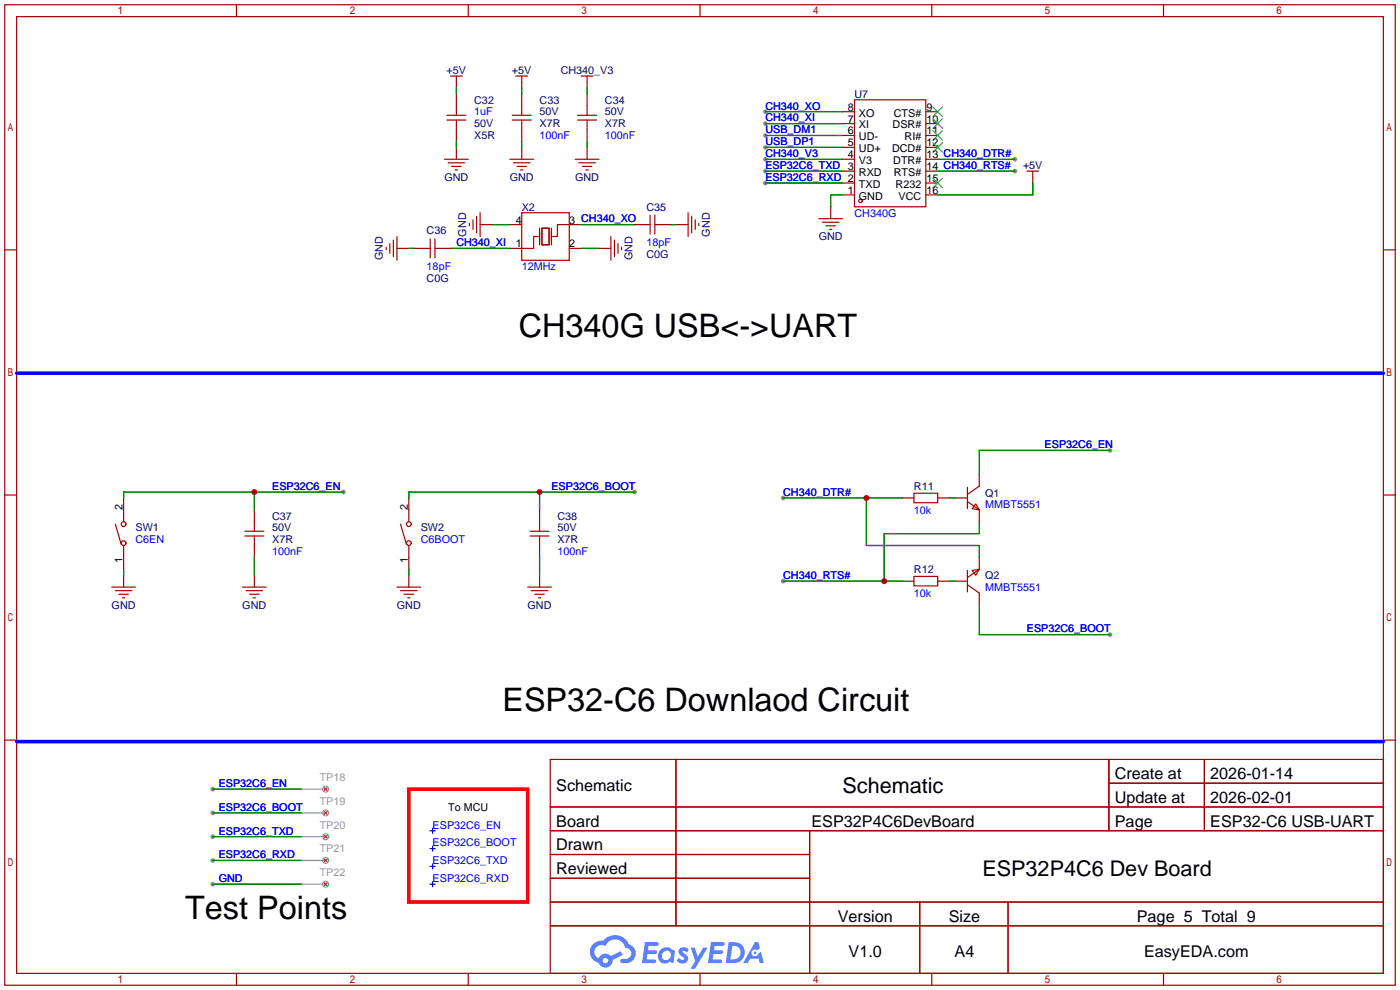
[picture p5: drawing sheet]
<svg xmlns="http://www.w3.org/2000/svg" width="299mm" height="212mm" viewBox="0 0 299 212" stroke-linecap="round" stroke-linejoin="round" font-family="sans-serif">
<g fill="#999">
<circle cx="163.6" cy="36.6" r=".51"/>
<circle cx="163.6" cy="39.1" r=".51"/>
<circle cx="163.6" cy="31.5" r=".51"/>
<circle cx="163.6" cy="29" r=".51"/>
<circle cx="163.6" cy="26.4" r=".51"/>
<circle cx="163.6" cy="23.9" r=".51"/>
<circle cx="163.6" cy="34" r=".51"/>
<circle cx="216.9" cy="34" r=".51"/>
<circle cx="216.9" cy="36.6" r=".51"/>
<circle cx="167.4" cy="106.4" r=".51"/>
<circle cx="167.4" cy="124.2" r=".51"/>
<circle cx="237.2" cy="96.3" r=".51"/>
<circle cx="237.2" cy="135.6" r=".51"/>
<circle cx="45.5" cy="168.7" r=".51"/>
<circle cx="45.5" cy="173.7" r=".51"/>
<circle cx="45.5" cy="189" r=".51"/>
<circle cx="73.4" cy="105.2" r=".51"/>
<circle cx="135.6" cy="105.2" r=".51"/>
<circle cx="45.5" cy="178.8" r=".51"/>
<circle cx="45.5" cy="183.9" r=".51"/>
</g>
<g fill="none" stroke="#a10000" stroke-width=".25">
<path d="M1 1h297.2v209.6h-297.2zM3.6 3.6h292.1v204.4h-292.1zM50.5 1v2.6M100.1 1v2.6M149.6 1v2.6M199.1 1v2.6M248.7 1v2.6M1 53.4h2.6M295.7 53.4h2.5M1 105.8h2.6M295.7 105.8h2.5M1 158.2h2.6"/>
<path d="M295.7 158.2h2.5M117.6 162.3h178.1v45.7h-178.1zM117.6 172.5h178.1M117.6 177.5h178.1M144.5 162.3v35.6M173 177.5v30.5M237 162.3v15.2M237 167.4h58.7M257.4 162.3v15.2M117.6 182.6h55.4M117.6 192.8h178.1M117.6 187.7h55.4"/>
<path d="M117.6 197.9h178.1M196.6 192.8v15.2M215.4 192.8v15.2M50.5 208v2.6M100.1 208v2.6M149.6 208v2.6M199.1 208v2.6M248.7 208v2.6"/>
</g>
<g fill="#5487ff">
<path d="M145.3 202.7a1.3 1.3 0 0 1 1.9 .3l-.4 .6a.54 .54 0 0 0-.9-.2l.1 .2a1.34 1.34 0 0 1 .9 1.8 1.47 1.47 0 0 1-2.3-.1l.5-.6 .8 .5a.31 .31 0 0 0 .4-.3 .31 .31 0 0 0-.3-.4 1.12 1.12 0 0 1-.7-1.8z"/>
<path d="M147.6 202.5h.9l.6 2 1.2-2h.9l-2.7 4.6h-.9l1-1.7z"/>
<path d="M137.8 201.4h1.7a1.31 1.31 0 0 1 1.2 .2 .4 .4 0 0 1-.3 .5l-1.8 .1-.1 .9h1.6a.4 .4 0 0 1 .4 .4 .4 .4 0 0 1-.5 .4h-1.6l-.2 1.2h1.4a.46 .46 0 0 1 .5 0 .46 .46 0 0 1 .1 .5l-.4 .2h-2.6z"/>
<path d="M151.9 201.4h1.7a1.32 1.32 0 0 1 1.2 .2 .39 .39 0 0 1-.3 .5l-1.8 .1-.1 .9h1.6a.4 .4 0 0 1 .4 .4 .4 .4 0 0 1-.4 .4h-1.7l-.2 1.2h1.4a.46 .46 0 0 1 .5 0 .46 .46 0 0 1 .1 .5l-.4 .2h-2.6z"/>
<path d="M161.3 201.4h.8l.3 1.3-.6 .4a.75 .75 0 0 0-1.1 .3 .75 .75 0 0 0 .5 1 .75 .75 0 0 0 .9-.7l.5-.2 .6 2.3h-.8l-.3-.9h-1.8l-.5 .9h-1z"/>
<path d="M155.7 201.4l-.6 4.4h1.5a2.27 2.27 0 0 0 2.6-2.2 2.27 2.27 0 0 0-2.7-2.2zM156.5 202.1a1.5 1.5 0 0 1 1.8 1.6 1.5 1.5 0 0 1-1.9 1.4h-.3z"/>
<path d="M141.2 203a1.6 1.6 0 0 0-.3 2.3 1.6 1.6 0 0 0 2.3 .2l.7 .3 .3-2.4-.1-.3-.5-.1a1.58 1.58 0 0 0-2.4 0zM141.8 203.5a.98 .98 0 0 1 1.6 .4 .98 .98 0 0 1-1.1 1.3 .94 .94 0 0 1-.9-.7 .94 .94 0 0 1 .4-1z"/>
<path d="M126.8 201.8a2.37 2.37 0 0 0 1.1 4 1.54 1.54 0 0 0 1.8 1 1.54 1.54 0 0 0 1.2-1.6l2.2-1.1-.5-.8-2 1a1.57 1.57 0 0 0-2.7 .5 1.5 1.5 0 0 1-.7-2.1 1.5 1.5 0 0 1 2.2-.5 2.23 2.23 0 0 1 2.3-1.4 2.23 2.23 0 0 1 2 1.8 1.16 1.16 0 0 1 1.2 1.1 1.16 1.16 0 0 1-1.1 1.2h-.7a.47 .47 0 0 0-.5 .4 .47 .47 0 0 0 .4 .5 2.17 2.17 0 0 0 2.5-.9 2.17 2.17 0 0 0-.3-2.7l-.8-.4a3.2 3.2 0 0 0-5.5-.7l-1.1 .1zM128.8 205.3a.6 .6 0 0 1 1.2 0 .6 .6 0 0 1-1.2 0z"/>
<circle cx="161.4" cy="203.6" r=".28"/>
</g>
<g fill="none" stroke="#a10000" stroke-width=".25">
<path d="M96.3 16.3h2.5M97.5 16.3v2.5M110.2 16.3h2.6M111.5 16.3v2.5M124.2 16.3h2.5M125.5 16.3v2.5M95 34h5.1M95.5 24.6h4.1M95.5 25.7h4.1M95.8 34.8h3.5M96.5 35.6h2.1M97.3 36.3h.5"/>
<path d="M97.5 20.1v4.5M97.5 25.7v4.5M97.5 31.5v2.5M109 34h5M109.5 24.6h4M109.5 25.7h4M109.7 34.8h3.6M110.5 35.6h2M111.3 36.3h.5M111.5 20.1v4.5M111.5 25.7v4.5M111.5 31.5v2.5"/>
<path d="M122.9 34h5.1M123.4 24.6h4.1M123.4 25.7h4.1M123.7 34.8h3.6M124.5 35.6h2M125.2 36.3h.5M125.5 20.1v4.5M125.5 25.7v4.5M125.5 31.5v2.5M180.1 39.1h2.5M180.1 36.6h2.5M180.1 34h2.5"/>
<path d="M180.1 31.5h2.5M180.1 29h2.5M180.1 26.4h2.5M180.1 23.9h2.5M182.6 21.3h15.3v22.9h-15.3zM197.9 39.1h2.5M197.9 36.6h2.5M197.9 34h2.5M197.9 31.5h2.5M197.9 29h2.5M197.9 26.4h2.5M197.9 23.9h2.5"/>
<path d="M219.5 36.6h2.5M220.7 36.6v2.5M82.5 52.8v.5M83.3 52.1v2M84.1 51.3v3.6M84.8 53.1h2.6M84.8 50.5v5.1M88.6 53.1h3.3M91.9 51.1v4M93 53.1h3.3M93 51.1v4M100.3 47.8v.5"/>
<path d="M101.1 47v2M101.9 46.2v3.6M102.6 48h2.6M102.6 45.5v5M109 48h2.5M111.5 45.5h10.2v10.1h-10.2zM115.1 50.5h-1.1v2.6h-5M115.3 48.8v3.5M115.8 48.8h1.5v3.5h-1.5zM117.9 48.8v3.5M121.7 53.1h2.5M124.2 48h-5.1v2.5h-1"/>
<path d="M128 53.1h2.6M130.6 50.5v5.1M131.3 51.3v3.6M132.1 52.1v2M132.8 52.8v.5M135.6 48h3.3M138.9 46v4M140 48h3.3M140 46v4M144.5 48h2.6M147.1 45.5v5M147.8 46.2v3.6"/>
<path d="M148.6 47v2M149.4 47.8v.5M175 46.7h5.1M175.8 47.5h3.5M176.5 48.3h2.1M177.3 49h.5M177.5 44.2v2.5M180.1 41.7h2.5M197.9 41.7h2.5M24.6 112l1.3 4.3M26.4 106.4v5.1M26.4 116.6v5.1"/>
<path d="M52.3 113.5h4.1M52.3 114.6h4.1M54.4 109v4.5M54.4 114.6v4.5M85.6 112l1.3 4.3M87.4 106.4v5.1M87.4 116.6v5.1M113.3 113.5h4M113.3 114.6h4M115.3 109v4.5M115.3 114.6v4.5M192.8 106.4h2.5"/>
<path d="M195.3 105.4h5.1v2h-5.1zM200.4 106.4h2.5M204.2 106.4h2.6M206.8 107.2l2.5 1.8M206.8 104.1v4.6M208.5 107.7l.8 1.3-1.5-.3zM209.3 101.3v2.6l-2.5 1.8M209.3 109v2.5M209.3 119.1v2.6M23.9 125.5h5.1M24.6 126.2h3.6M25.4 127h2"/>
<path d="M26.2 127.8h.5M26.4 122.9v2.6M51.8 125.5h5.1M52.6 126.2h3.5M53.3 127h2.1M54.1 127.8h.5M54.4 122.9v2.6M84.8 125.5h5.1M85.6 126.2h3.6M86.4 127h2M87.1 127.8h.5M87.4 122.9v2.6"/>
<path d="M112.8 125.5h5.1M113.5 126.2h3.6M114.3 127h2M115.1 127.8h.5M115.3 122.9v2.6M192.8 124.2h2.5M195.3 123.2h5.1v2h-5.1zM200.4 124.2h2.5M204.2 124.2h2.6M206.8 125l2.5 1.7v2.6M206.8 121.9v4.6M207.8 121.9l1.5-.2-.8 1.2z"/>
<path d="M209.3 121.7l-2.5 1.7"/>
<circle cx="183.9" cy="42.9" r=".38"/>
<circle cx="26.4" cy="112" r=".51"/>
<circle cx="26.4" cy="116.1" r=".51"/>
<circle cx="87.4" cy="112" r=".51"/>
<circle cx="87.4" cy="116.1" r=".51"/>
</g>
<path d="M199.4 22.9l2 2M199.4 25.4l2 2M199.4 27.9l2 2.1M199.4 30.5l2 2M199.4 38.1l2 2M201.4 22.9l-2 2M201.4 25.4l-2 2M201.4 27.9l-2 2.1M201.4 30.5l-2 2M201.4 38.1l-2 2" fill="none" stroke="#3c3" stroke-width=".25"/>
<g fill="none" stroke="#008700" stroke-width=".25">
<path d="M97.5 18.8v1.3M111.5 18.8v1.3M125.5 18.8v1.3M97.5 30.2v1.3M111.5 30.2v1.3M125.5 30.2v1.3M163.6 36.6h16.5M163.6 39.1h16.5M163.6 31.5h16.5M163.6 29h16.5M163.6 26.4h16.5M163.6 23.9h16.5"/>
<path d="M163.6 34h16.5M200.4 36.6h16.5M200.4 34h16.5M220.7 39.1v2.6h-20.3M87.4 53.1h1.2M96.3 53.1h12.7M105.2 48h3.8M124.2 48h11.4M124.2 53.1h3.8M143.3 48h1.2M180.1 41.7h-2.6v2.5M237.2 96.3h-27.9v5"/>
<path d="M54.4 105.2v3.8M54.4 119.1v3.8M73.4 105.2h-47v1.2M115.3 105.2v3.8M115.3 119.1v3.8M135.6 105.2h-48.2v1.2M167.4 106.4h25.4M185.2 106.4v10.2h24.1v2.5M202.9 106.4h1.3M209.3 111.5v2.5h-20.3v10.2M26.4 121.7v1.2M87.4 121.7v1.2"/>
<path d="M167.4 124.2h25.4M202.9 124.2h1.3M209.3 129.3v6.3h27.9M45.5 168.7h19M45.5 173.7h19M45.5 178.8h19M45.5 189h19M45.5 183.9h19"/>
</g>
<path d="M3.6 79.8h292.1M3.6 158.5h292.1" fill="none" stroke="#00f" stroke-width=".76"/>
<path d="M87.4 168.7h25.4v24.1h-25.4z" fill="none" stroke="#f00" stroke-width=".76"/>
<path d="M91.9 177.5h1.1M92.5 177v1.1M91.9 181.4h1.1M91.9 185.2h1.1M91.9 189h1.1M92.5 180.8v1.1M92.5 184.7v1M92.5 188.5v1" fill="none" stroke="#00f" stroke-width=".25"/>
<g fill="none" stroke="#999" stroke-width=".25">
<path d="M64.5 173.7h5.1M64.5 178.8h5.1M64.5 168.7h5.1M64.5 189h5.1M64.5 183.9h5.1"/>
<circle cx="69.6" cy="168.7" r=".63"/>
<circle cx="69.6" cy="178.8" r=".63"/>
<circle cx="69.6" cy="173.7" r=".63"/>
<circle cx="69.6" cy="183.9" r=".63"/>
<circle cx="69.6" cy="189" r=".63"/>
</g>
<path d="M69.1 173.3l.9 .9M69.1 178.4l.9 .9M69.1 168.2l.9 .9M70 173.3l-.9 .9M70 178.4l-.9 .9M70 168.2l-.9 .9M69.1 188.5l.9 .9M69.1 183.4l.9 .9M70 188.5l-.9 .9M70 183.4l-.9 .9" fill="none" stroke="#f00" stroke-width=".21"/>
<g fill="#c00">
<circle cx="185.2" cy="106.4" r=".63"/>
<circle cx="189" cy="124.2" r=".63"/>
<circle cx="54.4" cy="105.2" r=".63"/>
<circle cx="115.3" cy="105.2" r=".63"/>
</g>
<g font-size="6.9">
<text x="110.9" y="72">CH340G USB&lt;-&gt;UART</text>
<text x="107.4" y="152">ESP32-C6 Downlaod Circuit</text>
<text x="39.6" y="196.5">Test Points</text>
</g>
<g font-size="4.6">
<text x="180.1" y="169.4">Schematic</text>
<text x="210" y="187.2">ESP32P4C6 Dev Board</text>
</g>
<g font-size="3.5">
<text x="238.3" y="166.5">Create at</text>
<text x="258.7" y="166.5">2026-01-14</text>
<text x="118.9" y="169.1">Schematic</text>
<text x="238.3" y="171.6">Update at</text>
<text x="258.7" y="171.6">2026-02-01</text>
<text x="118.9" y="176.7">Board</text>
<text x="173.4" y="176.7">ESP32P4C6DevBoard</text>
<text x="238.3" y="176.7">Page</text>
<text x="258.7" y="176.7">ESP32-C6 USB-UART</text>
<text x="118.9" y="181.8">Drawn</text>
<text x="118.9" y="186.8">Reviewed</text>
<text x="179.1" y="197">Version</text>
<text x="202.8" y="197">Size</text>
<text x="243" y="197">Page 5 Total 9</text>
<text x="181.4" y="204.6">V1.0</text>
<text x="204" y="204.6">A4</text>
<text x="244.5" y="204.6">EasyEDA.com</text>
</g>
<g font-size="2.3" fill="#000080">
<text x="95.5" y="15.8">+5V</text>
<text x="109.4" y="15.8">+5V</text>
<text x="119.8" y="15.8">CH340_V3</text>
<text x="101.3" y="22.1">C32</text>
<text x="115.3" y="22.1">C33</text>
<text x="129.3" y="22.1">C34</text>
<text x="182.6" y="20.9">U7</text>
<text x="101.3" y="27.2">50V</text>
<text x="101.3" y="29.8">X5R</text>
<text x="115.3" y="24.7">50V</text>
<text x="115.3" y="27.2">X7R</text>
<text x="129.3" y="24.7">50V</text>
<text x="129.3" y="27.2">X7R</text>
<text x="95" y="38.7">GND</text>
<text x="108.9" y="38.7">GND</text>
<text x="122.9" y="38.7">GND</text>
<text x="218.6" y="36.1">+5V</text>
<text x="111.5" y="45">X2</text>
<text x="138.2" y="45">C35</text>
<text x="91.2" y="50.1">C36</text>
<text x="99.6" y="50.6" transform="rotate(-90 99.6 50.6)">GND</text>
<text x="151.7" y="50.6" transform="rotate(-90 151.7 50.6)">GND</text>
<text x="175" y="51.4">GND</text>
<text x="81.8" y="55.7" transform="rotate(-90 81.8 55.7)">GND</text>
<text x="135.2" y="55.7" transform="rotate(-90 135.2 55.7)">GND</text>
<text x="138.2" y="55.2">C0G</text>
<text x="91.2" y="60.2">C0G</text>
<text x="195.3" y="104.7">R11</text>
<text x="210.6" y="106.2">Q1</text>
<text x="29" y="113.6">SW1</text>
<text x="58.2" y="113.6">50V</text>
<text x="58.2" y="111">C37</text>
<text x="89.9" y="113.6">SW2</text>
<text x="119.1" y="113.6">50V</text>
<text x="119.1" y="111">C38</text>
<text x="58.2" y="116.1">X7R</text>
<text x="119.1" y="116.1">X7R</text>
<text x="195.3" y="122.5">R12</text>
<text x="210.6" y="123.7">Q2</text>
<text x="23.9" y="130.1">GND</text>
<text x="51.8" y="130.1">GND</text>
<text x="84.8" y="130.1">GND</text>
<text x="112.8" y="130.1">GND</text>
</g>
<g font-size="2.3" fill="#00f">
<text x="163.6" y="23.4">CH340_XO</text>
<text x="101.3" y="24.7">1uF</text>
<text x="115.3" y="29.8">100nF</text>
<text x="129.3" y="29.8">100nF</text>
<text x="163.6" y="28.5">USB_DM1</text>
<text x="163.6" y="26">CH340_XI</text>
<text x="163.6" y="31">USB_DP1</text>
<text x="163.6" y="33.6">CH340_V3</text>
<text x="163.6" y="36.1">ESP32C6_TXD 3</text>
<text x="163.6" y="38.7">ESP32C6_RXD 2</text>
<text x="182.6" y="46.3">CH340G</text>
<text x="97.5" y="52.6">CH340_XI</text>
<text x="138.2" y="52.6">18pF</text>
<text x="91.2" y="57.7">18pF</text>
<text x="111.5" y="57.7">12MHz</text>
<text x="223.3" y="95.8">ESP32C6_EN</text>
<text x="58.2" y="104.7">ESP32C6_EN</text>
<text x="117.9" y="104.7">ESP32C6_BOOT</text>
<text x="167.4" y="106">CH340_DTR#</text>
<text x="195.3" y="109.8">10k</text>
<text x="210.6" y="108.5">MMBT5551</text>
<text x="29" y="116.1">C6EN</text>
<text x="58.2" y="118.7">100nF</text>
<text x="89.9" y="116.1">C6BOOT</text>
<text x="119.1" y="118.7">100nF</text>
<text x="167.4" y="123.7">CH340_RTS#</text>
<text x="195.3" y="127.6">10k</text>
<text x="210.6" y="126.3">MMBT5551</text>
<text x="219.5" y="135.2">ESP32C6_BOOT</text>
<text x="46.7" y="168.2">ESP32C6_EN</text>
<text x="46.7" y="173.3">ESP32C6_BOOT</text>
<text x="46.7" y="178.4">ESP32C6_TXD</text>
<text x="92.5" y="177.1">ESP32C6_EN</text>
<text x="46.7" y="183.4">ESP32C6_RXD</text>
<text x="92.5" y="180.9">ESP32C6_BOOT</text>
<text x="92.5" y="184.7">ESP32C6_TXD</text>
<text x="46.7" y="188.5">GND</text>
<text x="92.5" y="188.5">ESP32C6_RXD</text>
</g>
<g font-size="2.3">
<text x="181.2" y="23.6">8</text>
<text x="198" y="23.6">9</text>
<text x="181.2" y="28.7">6</text>
<text x="181.2" y="26.2">7</text>
<text x="183.6" y="30">UD-</text>
<text x="183.6" y="27.5">XI</text>
<text x="183.6" y="24.9">XO</text>
<text x="190.8" y="27.5">DSR#</text>
<text x="191" y="24.9">CTS#</text>
<text x="193.3" y="30">RI#</text>
<text x="198" y="26.2">10</text>
<text x="198" y="28.7">11</text>
<text x="181.2" y="33.8">4</text>
<text x="181.2" y="31.3">5</text>
<text x="183.6" y="35.1">V3</text>
<text x="183.6" y="32.5">UD+</text>
<text x="190.6" y="32.5">DCD#</text>
<text x="190.9" y="35.1">DTR#</text>
<text x="198" y="31.3">12</text>
<text x="198" y="33.8">13 CH340_DTR#</text>
<text x="181.2" y="41.4">1</text>
<text x="183.6" y="40.2">TXD</text>
<text x="183.6" y="37.6">RXD</text>
<text x="191" y="37.6">RTS#</text>
<text x="191.4" y="40.2">R232</text>
<text x="198" y="36.3">14 CH340_RTS#</text>
<text x="198" y="38.9">15</text>
<text x="198" y="41.4">16</text>
<text x="110.2" y="47.8">4</text>
<text x="121.7" y="47.8">3 CH340_XO</text>
<text x="183.6" y="42.7">GND</text>
<text x="192.1" y="42.7">VCC</text>
<text x="110.2" y="52.9">1</text>
<text x="121.7" y="52.9">2</text>
<text x="26.2" y="109" transform="rotate(-90 26.2 109)">2</text>
<text x="87.1" y="109" transform="rotate(-90 87.1 109)">2</text>
<text x="26.2" y="120.4" transform="rotate(-90 26.2 120.4)">1</text>
<text x="87.1" y="120.4" transform="rotate(-90 87.1 120.4)">1</text>
<text x="95.8" y="173.3">To MCU</text>
</g>
<g font-size="2.3" fill="#999">
<text x="68.3" y="166.9">TP18</text>
<text x="68.3" y="172">TP19</text>
<text x="68.3" y="177.1">TP20</text>
<text x="68.3" y="182.2">TP21</text>
<text x="68.3" y="187.2">TP22</text>
</g>
</svg>
